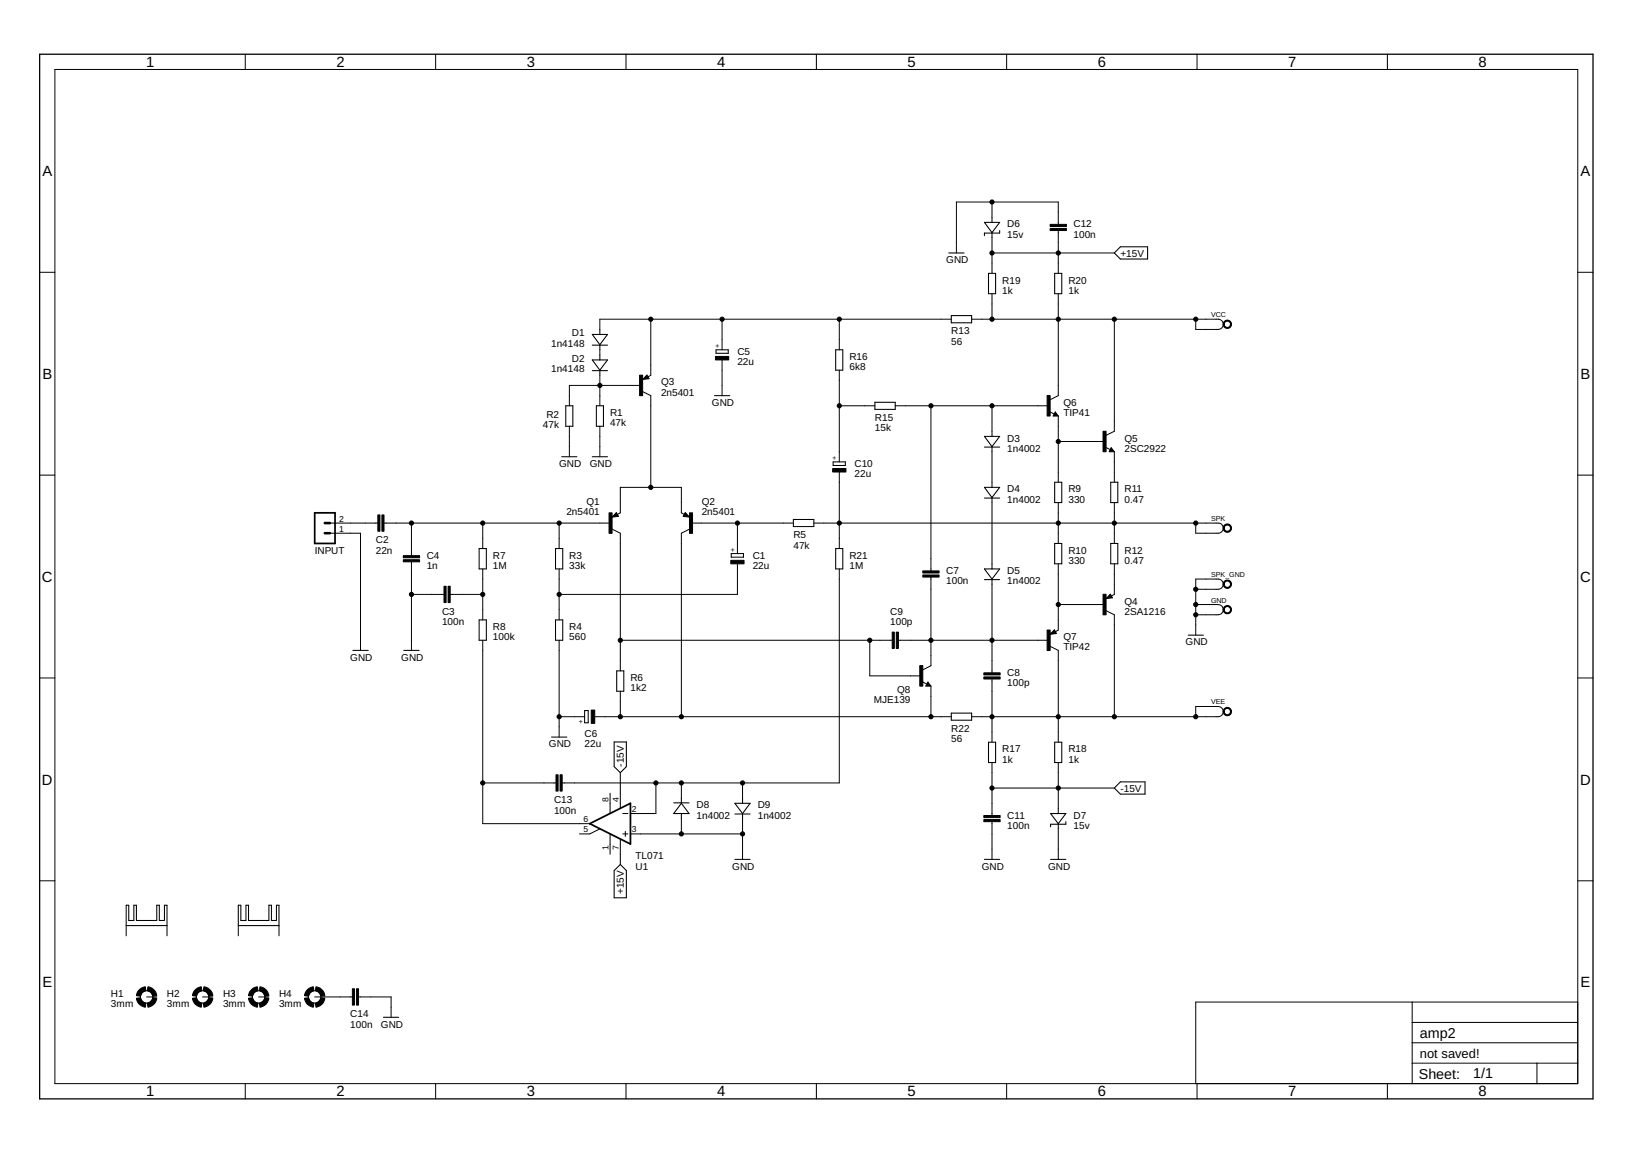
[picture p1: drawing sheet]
<svg xmlns="http://www.w3.org/2000/svg" width="297mm" height="210mm" viewBox="0 0 297 210" stroke-linecap="round" stroke-linejoin="round" font-family="sans-serif">
<g fill="none" stroke="#000" stroke-width=".19">
<path d="M180.6 39.5v.9M109.2 59.9v.9M172.7 46h2.8M173.1 57.4h3.7v1.3h-3.7zM179.2 40.4h2.7l-1.3 1.9zM179.9 49.7h1.3v3.7h-1.3zM180.6 42.3v.9M181.9 41.9v.5h-2.7v.5M192 49.7h1.3v3.7h-1.3zM203.9 44.9h5v2.2h-5l-1.1-1.1zM103 73.8h1.3v3.7h-1.3zM107.8 60.8h2.8l-1.4 1.9z"/>
<path d="M107.8 62.8h2.8M107.8 65.5h2.8l-1.4 1.8zM107.8 67.4h2.8M108.5 73.8h1.3v3.7h-1.3zM109.2 62.7v.9M109.2 64.6v.9M109.2 67.3v1M117.7 68.7h-.3l.3-.2 .2 .3-.7 .1 .5-.6 .3 .5M130 72h2.8M130.3 63.6h2.2v.7h-2.2zM152.1 63.6h1.3v3.7h-1.3zM159.2 73.2h3.7v1.3h-3.7z"/>
<path d="M179.2 79.4h2.7l-1.3 1.8zM180.6 78.4v1M192.1 75.3l.1 .2h-.3l.2-.4 .3 .5h-.5M87.2 99.8h1.3v3.7h-1.3zM101.1 99.8h1.3v3.7h-1.3zM102.2 83.1h2.8M107.8 83.1h2.8M112.1 93.7h-.2l.2-.1 .2 .2-.7 .1 .5-.5 .3 .4M124.8 93.7h.2l-.2-.1-.2 .2 .7 .1-.5-.5-.3 .4M144.4 94.5h3.7v1.3h-3.7zM151.6 84h2.3v.7h-2.3zM152.1 99.8h1.3v3.7h-1.3z"/>
<path d="M179.2 81.3h2.7M179.2 88.6h2.7l-1.3 1.9zM179.2 90.6h2.7M180.6 81.2v1M180.6 87.7v.9M180.6 90.5v.9M192 87.7h1.3v3.7h-1.3zM192 98.8h1.3v3.8h-1.3zM202.2 87.7h1.3v3.7h-1.3zM202.2 98.8h1.3v3.8h-1.3zM202.2 81.8l.2 .2h-.3l.1-.4 .4 .5h-.5M64.2 118.3h2.8"/>
<path d="M73.5 118.3h2.8M87.2 112.8h1.3v3.7h-1.3zM101.1 112.8h1.3v3.7h-1.3zM133.1 100.7h2.2v.6h-2.2zM179.2 103.5h2.7l-1.3 1.8zM179.2 105.4h2.7M180.6 102.6v.9M180.6 105.3v1M191.9 115.1h-.3l.3-.2 .2 .3-.8 .1 .6-.6 .3 .5M202.1 108.6h-.3l.3-.2 .1 .3-.7 .1 .6-.6 .3 .5M216.3 115.5h2.7M100.4 134.1h2.8"/>
<path d="M106.4 129.2h.7v2.3h-.7zM111.8 135h2.2v4.4l-1.1 1.1-1.1-1.1zM112.2 122h1.3v3.7h-1.3zM168.9 124.4l.1 .2h-.3l.2-.4 .3 .5h-.5M173.1 129.7h3.7v1.3h-3.7zM179.9 135h1.3v3.7h-1.3zM192 135h1.3v3.7h-1.3zM111.8 158.3l1.1-1.1 1.1 1.1v5h-2.2zM122.6 146h2.8M124 146.1l1.4 1.9h-2.8zM124 145.2v.9M124 148v.9"/>
<path d="M133.8 156.3h2.7M133.8 146.1h2.7l-1.4 1.9zM133.8 148.1h2.7M135.1 145.2v.9M135.1 148v.9M179.2 156.3h2.7M191.2 148h2.8l-1.4 1.8zM191.2 156.3h2.8M192.6 147v1M192.6 149.8v.9M194 149.5v.4h-2.8v.5M203.9 142.2h4.5v2.2h-4.5l-1.1-1.1z"/>
<path d="M23 164.7h.4v2.7h1v-2.7h.4v2.7h3.7v-2.7h.5v2.7h.9v-2.7h.5v3.7h-7.4zM43.4 164.7h.4v2.7h1v-2.7h.4v2.7h3.7v-2.7h.5v2.7h.9v-2.7h.5v3.7h-7.4zM69.8 185h2.8"/>
</g>
<g fill="none" stroke="#000" stroke-width=".18">
<path d="M10 12.6h277.2v184.5h-277.2zM44.6 9.9v2.7M79.3 9.9v2.7M113.9 9.9v2.7M148.6 9.9v2.7M183.2 9.9v2.7M217.9 9.9v2.7M252.5 9.9v2.7M180.6 36.7v2.8M7.2 49.5h2.8M118.4 58.1v10.2l-.5 .3M131.4 58.1v5.5"/>
<path d="M152.8 58.1v5.5M173.1 58.1h-63.9v1.8M176.8 58.1h44.9a.93 .93 0 0 1 1 .9 .93 .93 0 0 1-1 .9h-4.1v-1.8M180.6 43.2v6.5M180.6 53.4v4.7M180.6 46h22.2M192.6 40.8v-4.1h-18.5v9.3M192.6 41.9v7.8M192.6 53.4v18.6l-1.5 .7M202.8 58.1v20.3l-1.5 .8M287.2 49.5h2.7M103.6 77.5v5.6"/>
<path d="M109.2 63.6v1M109.2 68.3v5.5M109.2 77.5v5.6M116.6 70.1h-13v3.7M117 71.2l1.4 .8v16.6M117.8 68.2l.3 .7-1.1 .1zM131.4 65.5v6.5M152.8 73.8h6.4M152.8 67.3v16.7M162.9 73.8h27.9M169.4 73.8v30M180.6 73.8v4.6"/>
<path d="M191 74.9l.9 .4M192.1 74.9l.5 .8h-.9zM192.6 75.7v12M7.2 86.4h2.8M60 95.1h8.8M60 97h5.6v21.3M69.9 95.1h41.1M74.9 95.1v6M87.9 95.1v4.7M101.8 95.1v4.7M111.4 96.2l1.5 .8v25M112.2 93.2l.4 .7-1.2 .2z"/>
<path d="M112.4 93.6l.5-.3v-4.7h11.1v4.7l.5 .3M124.7 93.2l.8 .9-1.1-.2zM125.5 96.2l-1.5 .8v33.4M125.9 95.1h18.5M134.2 95.1v5.6M148.1 95.1h73.6a.92 .92 0 0 1 1 1 .92 .92 0 0 1-1 .9h-4.1v-1.9M152.8 85.9v13.9M180.6 82.2v5.5M180.6 91.4v11.2M192.6 91.4v7.4M192.6 80.3h8.4M201.2 81.3l.9 .5"/>
<path d="M202.2 81.4l.6 .8h-.9zM202.8 82.2v5.5M202.8 91.4v7.4M287.2 86.4h2.7M74.9 108.1h5.9M74.9 102.2v16.1M81.9 108.1h6M87.9 103.5v9.3M87.9 116.5v33.3h19.4M101.8 103.5v9.3M101.8 116.5v17.6M112.9 116.5h49.5"/>
<path d="M134.2 102.6v5.5h-32.4M152.8 103.5v38.9h-50.5M158.3 116.5v6.4h9.3M163.5 116.5h27.3M169.4 105v16.1l-1.4 .7M180.6 106.3v16.1M191.1 117.6l1.5 .7v16.7M191.9 114.6l.4 .6-1.2 .2zM192.6 102.6v12l-.5 .3M192.6 110h8.4M201.3 111.1l1.5 .7v18.6M202.1 108.1l.4 .6-1.2 .2z"/>
<path d="M202.8 102.6v5.5l-.5 .3M217.6 107.2h4.1a.93 .93 0 0 0 1-.9 .93 .93 0 0 0-1-1h-4.1v10.2M217.6 110h4.1a.93 .93 0 0 1 1 .9 .93 .93 0 0 1-1 .9h-4.1M7.2 123.3h2.8M101.8 130.4h4.6M108.3 130.4h64.8M112.9 125.7v4.7M167.8 124l.9 .4M168.9 124.1l.5 .7h-.9zM169.4 124.8v5.6M176.8 130.4h44.9a.93 .93 0 0 0 1-1 .93 .93 0 0 0-1-.9h-4.1v1.9M180.6 123.5v11.5"/>
<path d="M180.6 138.7v9.6M192.6 138.7v8.3M287.2 123.3h2.7M87.9 142.4h13.3M109.1 150.8l-1.8 .9h-1.8M111 144.3v3.6M111 151.7v3.7M112.9 140.5v6.5M112.9 152.7v4.5M113.3 151.7h1M113.3 148h1M113.8 151.2v.9"/>
<path d="M114.7 151.7h20.4M119.4 142.4v5.6h-4.7M124 142.4v2.8M124 148.9v2.8M135.1 142.4v2.8M135.1 148.9v7.4M180.6 149.5v6.8M180.6 143.3h22.2M192.6 150.7v5.6M7.2 160.2h2.8M23 168.4v1.8M30.4 168.4v1.8"/>
<path d="M43.4 168.4v1.8M50.8 168.4v1.8M287.2 160.2h2.7M26.7 181.3h1.8M36.9 181.3h1.8M44.6 197.1v2.8M47.1 181.3h1.8M57.3 181.3h6.8M65.2 181.3h6v3.7M79.3 197.1v2.8M113.9 197.1v2.8M148.6 197.1v2.8"/>
<path d="M183.2 197.1v2.8M217.9 197.1v2.8M252.5 197.1v2.8M257 193.4h30.2M257 182.3v14.8M257 189.7h30.2M257 186h30.2M279.7 193.4v3.7M287.2 182.3h-69.6v14.8"/>
<circle cx="26.7" cy="181.3" r="1.12"/>
<circle cx="36.9" cy="181.3" r="1.12"/>
<circle cx="47.1" cy="181.3" r="1.12"/>
<circle cx="57.3" cy="181.3" r="1.12"/>
</g>
<g fill="#000" stroke="#000" stroke-width=".18">
<path d="M191.1 40.8h3v.4h-3zM191.1 41.6h3v.3h-3zM116.4 68.2h.6v3.8h-.6zM130.2 64.8h2.4v.7h-2.4zM190.6 71.9h.5v3.8h-.5zM200.8 78.4h.5v3.8h-.5zM68.8 93.7h.4v2.9h-.4zM69.5 93.7h.4v2.9h-.4zM110.8 93.3h.6v3.7h-.6zM125.5 93.3h.5v3.7h-.5zM151.6 85.2h2.4v.7h-2.4zM73.4 101.1h3v.4h-3z"/>
<path d="M73.4 101.8h3v.4h-3zM80.8 106.6h.4v3h-.4zM81.6 106.6h.3v3h-.3zM133 101.9h2.4v.7h-2.4zM162.4 115h.4v2.9h-.4zM163.1 115h.4v2.9h-.4zM168 103.8h2.9v.4h-2.9zM168 104.6h2.9v.4h-2.9zM190.6 114.6h.5v3.7h-.5zM200.8 108.1h.5v3.7h-.5zM107.6 129.2h.6v2.4h-.6zM167.4 121.1h.6v3.7h-.6z"/>
<path d="M179.1 123.1h2.9v.4h-2.9zM179.1 122.4h2.9v.4h-2.9zM101.2 140.9h.4v3h-.4zM101.9 140.9h.4v3h-.4zM179.1 148.3h2.9v.4h-2.9zM179.1 149.1h2.9v.4h-2.9zM64.1 179.9h.4v2.9h-.4zM64.9 179.9h.4v2.9h-.4z"/>
</g>
<path d="M57.3 93.3h3.7v5.5h-3.7zM107.3 149.8l7.4-3.7v7.4z" fill="none" stroke="#000" stroke-width=".32"/>
<path d="M59.1 95.1h.9M59.1 97h.9" fill="none" stroke="#000" stroke-width=".47"/>
<g fill="#000" stroke="#000" stroke-width=".18">
<path d="M222.8 58.5a.76 .76 0 0 1 1.2 .1 .76 .76 0 0 1-.4 1.1 .76 .76 0 0 1-1-.7h.2a.58 .58 0 0 1 .9-.5 .58 .58 0 0 1 .1 1 .58 .58 0 0 1-1-.3v-.2h-.2z" fill-rule="evenodd"/>
<path d="M222.8 95.6a.77 .77 0 0 1 1.2 0 .77 .77 0 0 1-.4 1.2 .77 .77 0 0 1-1-.7h.2a.58 .58 0 0 1 .9-.5 .58 .58 0 0 1 .1 1 .58 .58 0 0 1-1-.3v-.2h-.2z" fill-rule="evenodd"/>
<path d="M222.8 105.8a.76 .76 0 0 1 1.2 0 .76 .76 0 0 1-.4 1.2 .76 .76 0 0 1-1-.7h.2a.57 .57 0 0 1 .9-.5 .57 .57 0 0 1 .1 .9 .57 .57 0 0 1-1-.3v-.1h-.2z" fill-rule="evenodd"/>
<path d="M222.8 110.4a.76 .76 0 0 1 1.2 .1 .76 .76 0 0 1-.4 1.1 .76 .76 0 0 1-1-.7h.2a.57 .57 0 0 1 .9-.5 .57 .57 0 0 1 .1 1 .57 .57 0 0 1-1-.3v-.2h-.2z" fill-rule="evenodd"/>
<path d="M222.8 128.9a.76 .76 0 0 1 1.2 .1 .76 .76 0 0 1-.4 1.2 .76 .76 0 0 1-1-.8h.2a.57 .57 0 0 1 .9-.4 .57 .57 0 0 1 .1 .9 .57 .57 0 0 1-1-.3v-.2h-.2z" fill-rule="evenodd"/>
<path d="M24.8 181.6l.8-.1a1.19 1.19 0 0 0 .9 1v.7a1.85 1.85 0 0 1-1.7-1.6z" fill-rule="evenodd"/>
<path d="M25.4 180l.6-.4 .5-.1v.7a1.13 1.13 0 0 0-.9 1l-.8-.1 .2-.5z" fill-rule="evenodd"/>
<path d="M26.8 182.5a1.14 1.14 0 0 0 1-1l.7 .1a1.85 1.85 0 0 1-1.6 1.6z" fill-rule="evenodd"/>
<path d="M26.9 179.5a1.86 1.86 0 0 1 1.6 1.6l-.7 .1a1.11 1.11 0 0 0-1-1z" fill-rule="evenodd"/>
<path d="M35 181.6l.8-.1a1.12 1.12 0 0 0 .9 1l-.1 .7a1.85 1.85 0 0 1-1.6-1.6z" fill-rule="evenodd"/>
<path d="M35.6 180l.5-.4 .5-.1 .1 .7a1.13 1.13 0 0 0-.9 1l-.8-.1 .2-.5z" fill-rule="evenodd"/>
<path d="M37 182.5a1.14 1.14 0 0 0 1-1l.7 .1a1.85 1.85 0 0 1-1.6 1.6z" fill-rule="evenodd"/>
<path d="M37.1 179.5a1.85 1.85 0 0 1 1.6 1.6l-.7 .1a1.11 1.11 0 0 0-1-1z" fill-rule="evenodd"/>
<path d="M45.2 181.6l.8-.1a1.18 1.18 0 0 0 .9 1l-.1 .7a1.85 1.85 0 0 1-1.6-1.6z" fill-rule="evenodd"/>
<path d="M45.8 180l.5-.4 .5-.1 .1 .7a1.17 1.17 0 0 0-.9 1l-.8-.1 .2-.5z" fill-rule="evenodd"/>
<path d="M47.2 182.5a1.19 1.19 0 0 0 1-1l.7 .1a1.85 1.85 0 0 1-1.6 1.6z" fill-rule="evenodd"/>
<path d="M47.3 179.5a1.85 1.85 0 0 1 1.6 1.6l-.7 .1a1.18 1.18 0 0 0-1-1z" fill-rule="evenodd"/>
<path d="M55.4 181.6l.8-.1a1.19 1.19 0 0 0 .9 1l-.1 .7a1.85 1.85 0 0 1-1.6-1.6z" fill-rule="evenodd"/>
<path d="M55.9 180l.6-.4 .5-.1 .1 .7a1.18 1.18 0 0 0-.9 1l-.8-.1z" fill-rule="evenodd"/>
<path d="M57.4 182.5a1.18 1.18 0 0 0 1-1l.7 .1a1.85 1.85 0 0 1-1.6 1.6z" fill-rule="evenodd"/>
<path d="M57.5 179.5a1.86 1.86 0 0 1 1.6 1.6l-.7 .1a1.17 1.17 0 0 0-1-1z" fill-rule="evenodd"/>
<circle cx="180.6" cy="36.7" r=".38"/>
<circle cx="118.4" cy="58.1" r=".38"/>
<circle cx="131.4" cy="58.1" r=".38"/>
<circle cx="152.8" cy="58.1" r=".38"/>
<circle cx="180.6" cy="58.1" r=".38"/>
<circle cx="180.6" cy="46" r=".38"/>
<circle cx="192.6" cy="58.1" r=".38"/>
<circle cx="192.6" cy="46" r=".38"/>
<circle cx="202.8" cy="58.1" r=".38"/>
<circle cx="217.6" cy="58.1" r=".38"/>
<circle cx="109.2" cy="70.1" r=".38"/>
<circle cx="152.8" cy="73.8" r=".38"/>
<circle cx="169.4" cy="73.8" r=".38"/>
<circle cx="180.6" cy="73.8" r=".38"/>
<circle cx="74.9" cy="95.1" r=".38"/>
<circle cx="87.9" cy="95.1" r=".38"/>
<circle cx="101.8" cy="95.1" r=".38"/>
<circle cx="118.4" cy="88.6" r=".38"/>
<circle cx="134.2" cy="95.1" r=".38"/>
<circle cx="152.8" cy="95.1" r=".38"/>
<circle cx="192.6" cy="80.3" r=".38"/>
<circle cx="192.6" cy="95.1" r=".38"/>
<circle cx="202.8" cy="95.1" r=".38"/>
<circle cx="217.6" cy="95.1" r=".38"/>
<circle cx="74.9" cy="108.1" r=".38"/>
<circle cx="87.9" cy="108.1" r=".38"/>
<circle cx="101.8" cy="108.1" r=".38"/>
<circle cx="112.9" cy="116.5" r=".38"/>
<circle cx="158.3" cy="116.5" r=".38"/>
<circle cx="169.4" cy="116.5" r=".38"/>
<circle cx="180.6" cy="116.5" r=".38"/>
<circle cx="192.6" cy="110" r=".38"/>
<circle cx="217.6" cy="107.2" r=".38"/>
<circle cx="217.6" cy="110" r=".38"/>
<circle cx="217.6" cy="111.8" r=".38"/>
<circle cx="101.8" cy="130.4" r=".38"/>
<circle cx="112.9" cy="130.4" r=".38"/>
<circle cx="124" cy="130.4" r=".38"/>
<circle cx="169.4" cy="130.4" r=".38"/>
<circle cx="180.6" cy="130.4" r=".38"/>
<circle cx="192.6" cy="130.4" r=".38"/>
<circle cx="202.8" cy="130.4" r=".38"/>
<circle cx="217.6" cy="130.4" r=".38"/>
<circle cx="87.9" cy="142.4" r=".38"/>
<circle cx="119.4" cy="142.4" r=".38"/>
<circle cx="124" cy="142.4" r=".38"/>
<circle cx="124" cy="151.7" r=".38"/>
<circle cx="135.1" cy="142.4" r=".38"/>
<circle cx="135.1" cy="151.7" r=".38"/>
<circle cx="180.6" cy="143.3" r=".38"/>
<circle cx="192.6" cy="143.3" r=".38"/>
</g>
<path d="M7.2 9.9h282.7v190h-282.7z" fill="none" stroke="#000" stroke-width=".23"/>
<g font-size="2.7">
<text x="26.6" y="12.2">1</text>
<text x="61.2" y="12.2">2</text>
<text x="95.9" y="12.2">3</text>
<text x="130.5" y="12.2">4</text>
<text x="165.2" y="12.2">5</text>
<text x="199.8" y="12.2">6</text>
<text x="234.5" y="12.2">7</text>
<text x="269.1" y="12.2">8</text>
<text x="7.7" y="32">A</text>
<text x="287.7" y="32">A</text>
<text x="7.7" y="68.9">B</text>
<text x="287.7" y="68.9">B</text>
<text x="7.6" y="105.8">C</text>
<text x="287.6" y="105.8">C</text>
<text x="7.6" y="142.7">D</text>
<text x="287.6" y="142.7">D</text>
<text x="7.7" y="179.6">E</text>
<text x="287.7" y="179.6">E</text>
<text x="26.6" y="199.4">1</text>
<text x="61.2" y="199.4">2</text>
<text x="95.9" y="199.4">3</text>
<text x="130.5" y="199.4">4</text>
<text x="165.2" y="199.4">5</text>
<text x="199.8" y="199.4">6</text>
<text x="234.5" y="199.4">7</text>
<text x="269.1" y="199.4">8</text>
</g>
<g font-size="2.6">
<text x="258.4" y="188.8">amp2</text>
<text x="258.2" y="196.3">Sheet:</text>
<text x="268.2" y="196.2">1/1</text>
</g>
<text font-size="2.3" x="258.4" y="192.5">not saved!</text>
<g font-size="1.8">
<text x="183.3" y="41.4">D6</text>
<text x="195.4" y="41.4">C12</text>
<text x="172.2" y="47.9">GND</text>
<text x="183.3" y="43.2">15v</text>
<text x="195.4" y="43.2">100n</text>
<text x="203.9" y="46.7">+15V</text>
<text x="182.4" y="53.4">1k</text>
<text x="182.4" y="51.6">R19</text>
<text x="194.5" y="53.4">1k</text>
<text x="194.5" y="51.6">R20</text>
<text x="100.3" y="63.1">1n4148</text>
<text x="104.1" y="61.2">D1</text>
<text x="104.1" y="65.8">D2</text>
<text x="134.2" y="64.5">C5</text>
<text x="154.6" y="65.5">R16</text>
<text x="173.1" y="62.7">56</text>
<text x="173.1" y="60.8">R13</text>
<text x="100.3" y="67.7">1n4148</text>
<text x="120.3" y="72">2n5401</text>
<text x="120.3" y="70.1">Q3</text>
<text x="134.2" y="66.4">22u</text>
<text x="154.6" y="67.3">6k8</text>
<text x="98.8" y="77.9">47k</text>
<text x="99.4" y="76">R2</text>
<text x="111" y="77.5">47k</text>
<text x="111" y="75.7">R1</text>
<text x="129.6" y="73.8">GND</text>
<text x="159.2" y="76.6">R15</text>
<text x="193.5" y="75.7">TIP41</text>
<text x="193.5" y="73.8">Q6</text>
<text x="159.2" y="78.5">15k</text>
<text x="183.3" y="82.2">1n4002</text>
<text x="183.3" y="80.3">D3</text>
<text x="204.7" y="82.2">2SC2922</text>
<text x="204.7" y="80.3">Q5</text>
<text x="101.8" y="84.9">GND</text>
<text x="107.3" y="84.9">GND</text>
<text x="155.5" y="86.8">22u</text>
<text x="155.5" y="84.9">C10</text>
<text x="183.3" y="89.6">D4</text>
<text x="194.5" y="89.6">R9</text>
<text x="204.7" y="89.6">R11</text>
<text x="103.1" y="93.6">2n5401</text>
<text x="106.8" y="91.8">Q1</text>
<text x="127.7" y="93.6">2n5401</text>
<text x="127.7" y="91.8">Q2</text>
<text x="183.3" y="91.4">1n4002</text>
<text x="194.5" y="91.4">330</text>
<text x="204.7" y="91.4">0.47</text>
<text x="57.3" y="100.7">INPUT</text>
<text x="68.4" y="100.7">22n</text>
<text x="68.4" y="98.8">C2</text>
<text x="77.7" y="101.6">C4</text>
<text x="89.7" y="101.6">R7</text>
<text x="103.6" y="101.6">R3</text>
<text x="137" y="101.6">C1</text>
<text x="144.4" y="99.8">47k</text>
<text x="144.4" y="97.9">R5</text>
<text x="154.6" y="101.6">R21</text>
<text x="194.5" y="100.7">R10</text>
<text x="204.7" y="100.7">R12</text>
<text x="77.7" y="103.5">1n</text>
<text x="89.7" y="103.5">1M</text>
<text x="103.6" y="103.5">33k</text>
<text x="137" y="103.5">22u</text>
<text x="154.6" y="103.5">1M</text>
<text x="172.2" y="106.3">100n</text>
<text x="172.2" y="104.4">C7</text>
<text x="183.3" y="106.3">1n4002</text>
<text x="183.3" y="104.4">D5</text>
<text x="194.5" y="102.6">330</text>
<text x="204.7" y="102.6">0.47</text>
<text x="80.4" y="113.7">100n</text>
<text x="80.4" y="111.8">C3</text>
<text x="162" y="113.7">100p</text>
<text x="162" y="111.8">C9</text>
<text x="204.7" y="111.8">2SA1216</text>
<text x="204.7" y="110">Q4</text>
<text x="89.7" y="116.5">100k</text>
<text x="89.7" y="114.6">R8</text>
<text x="103.6" y="116.5">560</text>
<text x="103.6" y="114.6">R4</text>
<text x="193.5" y="118.3">TIP42</text>
<text x="193.5" y="116.5">Q7</text>
<text x="215.8" y="117.4">GND</text>
<text x="63.8" y="120.2">GND</text>
<text x="73" y="120.2">GND</text>
<text x="114.7" y="125.7">1k2</text>
<text x="114.7" y="123.9">R6</text>
<text x="183.3" y="124.8">100p</text>
<text x="183.3" y="122.9">C8</text>
<text x="159.1" y="127.9">MJE139</text>
<text x="163.3" y="126.1">Q8</text>
<text x="99.9" y="135.9">GND</text>
<text x="106.4" y="135.9">22u</text>
<text x="106.4" y="134.1">C6</text>
<text x="173.1" y="135">56</text>
<text x="173.1" y="133.1">R22</text>
<text x="182.4" y="136.8">R17</text>
<text x="194.5" y="136.8">R18</text>
<text x="113.5" y="139.4" transform="rotate(-90 113.5 139.4)">-15V</text>
<text x="182.4" y="138.7">1k</text>
<text x="194.5" y="138.7">1k</text>
<text x="203.9" y="144">-15V</text>
<text x="100.8" y="148">100n</text>
<text x="100.8" y="146.1">C13</text>
<text x="126.8" y="148.9">1n4002</text>
<text x="126.8" y="147">D8</text>
<text x="137.9" y="148.9">1n4002</text>
<text x="137.9" y="147">D9</text>
<text x="183.3" y="148.9">C11</text>
<text x="195.4" y="148.9">D7</text>
<text x="183.3" y="150.8">100n</text>
<text x="195.4" y="150.8">15v</text>
<text x="115.7" y="156.3">TL071</text>
<text x="115.7" y="158.2">U1</text>
<text x="133.3" y="158.2">GND</text>
<text x="178.7" y="158.2">GND</text>
<text x="190.8" y="158.2">GND</text>
<text x="113.5" y="162.6" transform="rotate(-90 113.5 162.6)">+15V</text>
<text x="20.2" y="183.2">3mm</text>
<text x="20.2" y="181.3">H1</text>
<text x="30.4" y="183.2">3mm</text>
<text x="30.4" y="181.3">H2</text>
<text x="40.6" y="183.2">3mm</text>
<text x="40.6" y="181.3">H3</text>
<text x="50.8" y="183.2">3mm</text>
<text x="50.8" y="181.3">H4</text>
<text x="63.8" y="185">C14</text>
<text x="63.8" y="186.9">100n</text>
<text x="69.3" y="186.9">GND</text>
</g>
<g font-size="1.6">
<text x="61.8" y="94.9">2</text>
<text x="61.8" y="96.7">1</text>
<text x="106.2" y="149.6">6</text>
<text x="110.8" y="145.9" transform="rotate(-90 110.8 145.9)">8</text>
<text x="112.6" y="145.9" transform="rotate(-90 112.6 145.9)">4</text>
<text x="115" y="147.7">2</text>
<text x="106.2" y="151.4">5</text>
<text x="110.8" y="154.7" transform="rotate(-90 110.8 154.7)">1</text>
<text x="112.6" y="154.7" transform="rotate(-90 112.6 154.7)">7</text>
<text x="115" y="151.4">3</text>
</g>
<g font-size="1.3">
<text x="220.4" y="57.7">VCC</text>
<text x="131" y="63.3" transform="rotate(-90 131 63.3)">+</text>
<text x="152.3" y="83.7" transform="rotate(-90 152.3 83.7)">+</text>
<text x="220.4" y="94.8">SPK</text>
<text x="133.8" y="100.4" transform="rotate(-90 133.8 100.4)">+</text>
<text x="220.4" y="105">SPK_GND</text>
<text x="220.4" y="109.6">GND</text>
<text x="105.3" y="131.7">+</text>
<text x="220.4" y="128.1">VEE</text>
</g>
</svg>
